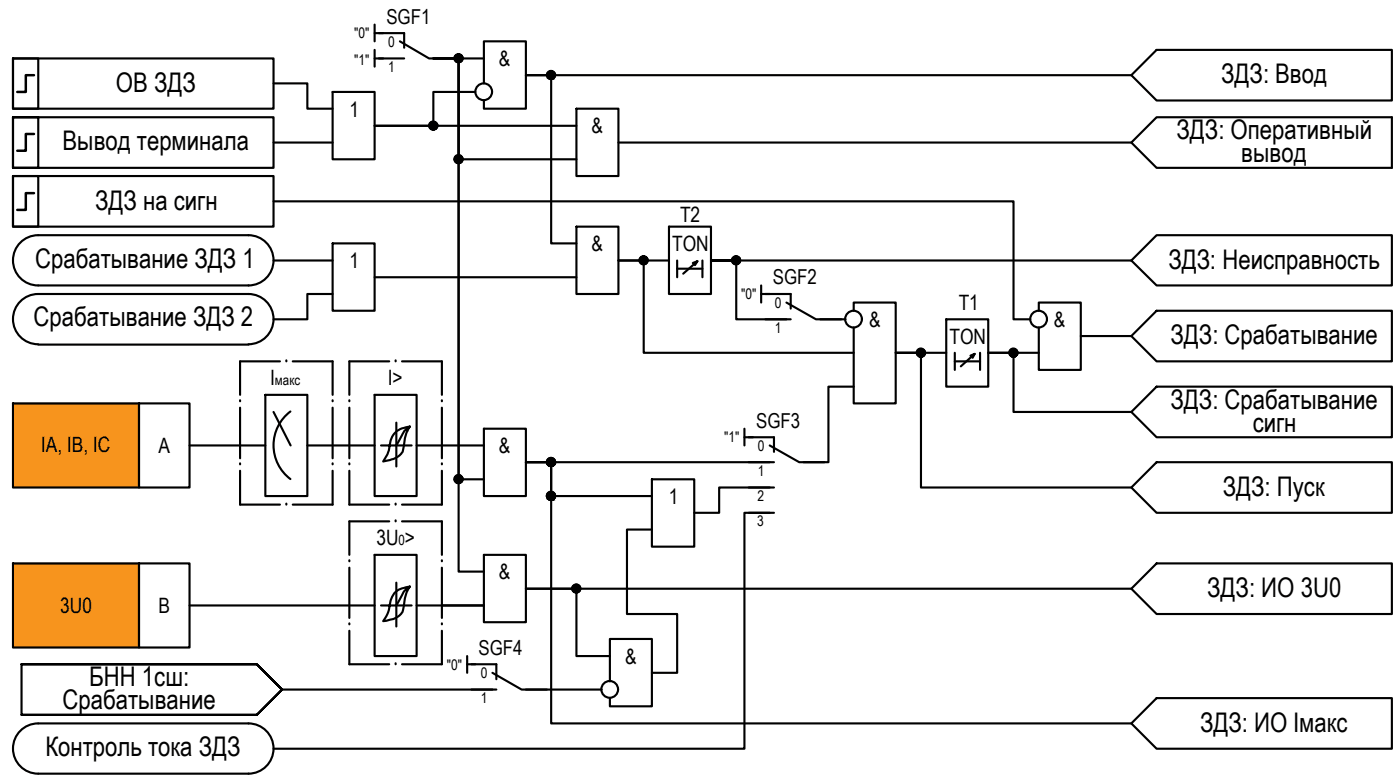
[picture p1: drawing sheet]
<svg xmlns="http://www.w3.org/2000/svg" width="167mm" height="93mm" viewBox="0 0 167 93" stroke-linecap="round" stroke-linejoin="round" font-family="sans-serif">
<!-- layer: 0 -->
<g fill="none" stroke="#000" stroke-width=".25">
<path d="M1.5 6.9h3.1v6h-3.1zM1.5 6.9h31v6h-31zM1.5 13.9v6h3.1v-6h-3.1h31v6h-31zM32.5 9.9h4.1v3h3M32.5 16.9h7.1M39.6 10.9h5v8h-5zM44.6 2.9v2M44.6 5.9v2M44.6 3.9h1M44.6 6.9h1M51.5 6.9h3v61h3.1M51.5 6.9h3v12h14.1"/>
<path d="M51.5 6.9h3v50h3.1M51.5 6.9h6.1M56.5 10.9h-5v4h-6.9h24M57.6 9.9v-5h4.9v8h-4.9v-1M68.6 12.9h5v8h-5zM73.6 16.9h61M134.6 8.9h-72.1h3.1v20h3M137.6 13.9h27.9v6h-27.9l-3-3zM137.6 5.9h27.9v6h-27.9l-3-3zM1.5 20.9h3.1v6h-3.1zM1.5 20.9h31v6h-31zM4.5 27.9a2.98 2.98 0 0 0-3 3 2.98 2.98 0 0 0 3 3"/>
<path d="M4.5 34.9a2.98 2.98 0 0 0-3 3 2.98 2.98 0 0 0 3 3M4.6 34.9h25M4.6 27.9h25M4.6 33.9h25M29.5 27.9a2.98 2.98 0 0 1 3 3 2.98 2.98 0 0 1-3 3M29.5 34.9a2.98 2.98 0 0 1 3 3 2.98 2.98 0 0 1-3 3M32.5 23.9h88v14h2M32.5 30.9h7.1M39.6 34.9h-3v3h-4.1M39.6 28.9h5v8h-5zM44.6 32.9h24M68.6 26.9h5v8h-5z"/>
<path d="M79.6 26.9h5v8h-5zM79.6 30.9h-6h3v11h24.9M80.5 30.9v2M80.5 31.9h3M82.4 31.2l.6-.2-1.7 1.5M83 31l-.3 .5M83.5 30.9v2M90.5 33.9v2M90.5 34.9h1M97.6 37.9h3M101.5 36.9v-1h5v12h-5v-9M112.5 37.9h5v8h-5z"/>
<path d="M123.5 36.9v-1h5v8h-5v-5M128.5 39.9h6.1M134.6 30.9h-50h3v7h5.9M137.6 36.9h27.9v6h-27.9l-3-3zM137.6 27.9h27.9v6h-27.9l-3-3zM1.5 47.9h15v10h-15zM4.6 40.9h25M16.5 47.9h6v10h-6zM22.5 52.9h9.1M31.6 46.9h5v12h-5zM32.5 48.9l2.1 4M34.5 48.9a5 5 0 0 0 0 8"/>
<path d="M36.6 52.9h8M44.6 46.9h5v12h-5zM47.1 50.2v5.2M47.1 52.9h1.9M48.7 50.7a5.7 5.7 0 0 0-.8 2.7 1.86 1.86 0 0 1-1.5 1.3l-.8 .1a4.7 4.7 0 0 0 .9-2.5 2.21 2.21 0 0 1 1.8-1.5l.4-.1-.6 .5-1 1.7h-1.8M49.6 52.9h8M57.6 50.9h4.9v8h-4.9zM62.5 54.9h3.1v31h69M62.5 54.9h3.1v4h11.9M62.5 54.9h29M77.5 56.9h5.1v8h-5.1zM88.5 50.9v2"/>
<path d="M88.5 51.9h1.1M89 57.9h3.1M91.5 57.9h-6v3h-2.9M101.5 45.9h-3v9h-2.9M112.5 41.9h-6h3v16h25.1M113.6 41.9v2M113.6 42.9h3M115.4 42.2l.5-.2-1.6 1.5M115.9 42l-.2 .5M116.6 41.9v2M123.5 41.9h-6h3v7h14.1M137.6 54.9h27.9v6h-27.9l-3-3z"/>
<path d="M137.6 45.9h27.9v6h-27.9l-3-3zM1.5 66.9h15v10h-15zM16.5 66.9h6v10h-6zM22.5 71.9h22.1M44.6 65.9h5v12h-5zM47.1 69.2v5.2M47.1 71.9h1.9M48.7 69.7a5.7 5.7 0 0 0-.8 2.7 1.75 1.75 0 0 1-1.5 1.2l-.8 .2a4.4 4.4 0 0 0 .9-2.5 2.06 2.06 0 0 1 1.8-1.5l.4-.1-.6 .5-1 1.7h-1.8M49.6 71.9h8M55.6 77.9v2M55.6 78.9h.9M57.6 65.9h4.9v8h-4.9z"/>
<path d="M77.5 62.9h-2.9v10h5.9v7h-3M89 60.9h3.1M91.5 60.9h-3v28h-56M134.6 69.9h-72.1h6.1v8h3.9M137.6 66.9h27.9v6h-27.9l-3-3zM4.5 85.9a2.98 2.98 0 0 0-3 3 2.98 2.98 0 0 0 3 3M4.6 85.9h25M4.6 91.9h25M29.5 85.9a2.98 2.98 0 0 1 3 3 2.98 2.98 0 0 1-3 3M33.5 81.9h25.1M62.5 81.9h9.1M72.5 80.9v-5h5v8h-5v-1"/>
<path d="M137.6 82.9h27.9v6h-27.9l-3-3z"/>
<circle cx="51.5" cy="14.9" r=".49"/>
<circle cx="54.5" cy="18.9" r=".49"/>
<circle cx="54.5" cy="6.9" r=".49"/>
<circle cx="57.5" cy="10.9" r=".99"/>
<circle cx="65.5" cy="8.9" r=".49"/>
<circle cx="76.5" cy="30.9" r=".49"/>
<circle cx="87.5" cy="30.9" r=".49"/>
<circle cx="101.5" cy="37.9" r=".99"/>
<circle cx="123.5" cy="37.9" r=".99"/>
<circle cx="54.5" cy="56.9" r=".49"/>
<circle cx="65.5" cy="54.9" r=".49"/>
<circle cx="65.5" cy="58.9" r=".49"/>
<circle cx="109.5" cy="41.9" r=".49"/>
<circle cx="120.5" cy="41.9" r=".49"/>
<circle cx="68.5" cy="69.9" r=".49"/>
<circle cx="72.5" cy="81.9" r=".99"/>
</g>
<g fill="none" stroke="#000" stroke-width=".25">
<path d="M45.1 3.9h3v1.8M45.1 6.9h3M47.6 4.9l3.4 2h3M91 34.9h3v1.8M91 37.9h3M93.5 35.9l3.5 2h3.1M28.6 55.2h.1M28.6 47.7h.1M28.6 55.9v4h4.7M28.6 48.4v6M33.3 42.9h-4.7v4M34.1 42.9h.1"/>
<path d="M34.1 59.9h.1M34.8 42.9h4.8v4M39.6 55.2h.1M39.6 47.7h.1M39.6 55.9v4h-4.8M39.6 48.4v6M41.6 55.2h.1M41.6 47.7h.1M41.6 48.4v6M41.6 55.9v4h4.7M46.3 42.9h-4.7v4M47.1 42.9h.1"/>
<path d="M47.1 59.9h.1M47.8 42.9h4.8v4M52.6 55.2h.1M52.6 47.7h.1M52.6 48.4v6M52.6 55.9v4h-4.8M89 51.9h3.1v1.8M89 54.9h3.1M91.5 52.9l3.6 2h3M41.6 74.2h.1M41.6 66.7h.1M41.6 67.4v6"/>
<path d="M41.6 74.9v4h4.7M46.3 61.9h-4.7v4M47.1 61.9h.1M47.1 78.9h.1M47.8 61.9h4.8v4M52.6 74.2h.1M52.6 66.7h.1M52.6 67.4v6M52.6 74.9v4h-4.8M56.1 78.9h2.9v1.8M58.6 79.9l3.4 2h3M56.1 81.9h2.9"/>
</g>
<!-- layer: 0 -->
<g fill="#000" stroke="#000" stroke-width=".12">
<path d="M51.5 15.4h.2zM51.5 14.4h.1zM54.5 6.4h.1zM54.5 18.4h.1zM65.4 9.4h.3zM65.5 8.4h.1zM76.4 31.4h.3zM76.4 30.4h.3zM76.5 30.4h.1zM87.3 31.4h.5zM87.4 30.5h.4zM87.4 31.4h.3z"/>
<path d="M87.5 30.4h.1zM54.2 56.6h.7zM54.5 56.4h.1zM65.1 58.7h.9zM65.2 55.3h.7zM65.4 59.4h.3zM65.4 55.4h.3zM65.5 58.4h.1zM65.5 54.4h.1zM109.5 42.4h.2zM109.5 41.4h.1zM120.2 42.2h.7z"/>
<path d="M120.5 41.4h.1zM68.2 70.3h.7zM68.4 70.4h.3zM68.5 69.4h.1z"/>
<path d="M51.5 15.4h.1zM51.5 15.4h.1z"/>
<path d="M51.5 14.4h.2zM51.5 14.4h.2z"/>
<path d="M51.5 14.4h.2zM51.4 14.4h.3z"/>
<path d="M51.4 14.4l.4 .1zM51.4 14.4l.4 .1z"/>
<path d="M51.4 15.4h.3zM51.4 15.4h.3z"/>
<path d="M51.3 14.5h.5zM51.3 14.5h.5z"/>
<path d="M51.3 15.4h.5zM51.3 15.4h.4z"/>
<path d="M51.3 14.5h.5zM51.2 14.5h.6z"/>
<path d="M51.3 15.4h.5zM51.3 15.4h.5z"/>
<path d="M51.2 14.5l.7 .1zM51.2 14.5l.7 .1z"/>
<path d="M51.2 15.3h.6zM51.2 15.3h.7z"/>
<path d="M51.2 15.3h.6zM51.2 15.3l.6 .1z"/>
<path d="M51.2 14.6h.7zM51.2 14.6h.7z"/>
<path d="M51.2 14.6h.7zM51.2 14.6h.7z"/>
<path d="M51.2 14.6h.8zM51.2 14.6h.8z"/>
<path d="M51.2 15.2l.7 .1zM51.2 15.2l.7 .1z"/>
<path d="M51.2 15.3h.7zM51.2 15.3h.7z"/>
<path d="M51.1 14.6l.9 .1zM51.1 14.6l.9 .1z"/>
<path d="M51.1 15.2h.9zM51.1 15.2h.8z"/>
<path d="M51.1 14.7h.9zM51.1 14.7h.9z"/>
<path d="M51.1 14.7l.9 .1zM51.1 14.7l.9 .1z"/>
<path d="M51.1 15.1l.9 .1zM51.1 15.1l.9 .1z"/>
<path d="M51.1 15.2h.9zM51.1 15.2h.9z"/>
<path d="M51.1 14.8h.9zM51.1 14.8h.9z"/>
<path d="M51.1 14.8l.9 .1zM51.1 14.8l.9 .1z"/>
<path d="M51 14.9h1zM51 14.9h1h-1z"/>
<path d="M51 14.9l1 .1zM51 14.9l1 .1z"/>
<path d="M51 15h1zM51 15h1z"/>
<path d="M51.1 15l.9 .1zM51.1 15l.9 .1z"/>
<path d="M51.1 15.1h.9zM51.1 15.1h.9z"/>
<path d="M54.5 7.4h.1zM54.5 7.4h.1zM54.5 7.4h.2z"/>
<path d="M54.5 19.4h.1zM54.5 19.4h.1zM54.5 19.4h.2z"/>
<path d="M54.5 18.4l.2 .1zM54.5 18.4l.2 .1z"/>
<path d="M54.5 6.4h.2zM54.5 6.4h.2z"/>
<path d="M54.5 6.4h.2zM54.4 6.4h.3z"/>
<path d="M54.5 18.5h.2zM54.4 18.5h.3z"/>
<path d="M54.4 6.4l.4 .1zM54.4 6.4l.4 .1z"/>
<path d="M54.4 7.4h.3zM54.4 7.4h.3z"/>
<path d="M54.4 18.5h.4zM54.3 18.5h.5z"/>
<path d="M54.4 19.4h.3zM54.4 19.4h.3z"/>
<path d="M54.3 6.5h.5zM54.3 6.5h.5z"/>
<path d="M54.3 7.4h.5zM54.3 7.4h.4z"/>
<path d="M54.3 18.5h.5zM54.3 18.5h.5z"/>
<path d="M54.3 19.4h.5zM54.3 19.4h.4z"/>
<path d="M54.3 6.5h.5zM54.3 6.5h.5z"/>
<path d="M54.3 7.4h.5zM54.3 7.4h.5z"/>
<path d="M54.3 18.5h.5zM54.3 18.5h.5z"/>
<path d="M54.3 19.3h.5zM54.3 19.3l.5 .1z"/>
<path d="M54.3 6.5l.6 .1zM54.3 6.5l.6 .1z"/>
<path d="M54.3 7.3h.5zM54.3 7.3l.5 .1z"/>
<path d="M54.3 18.5h.6zM54.3 18.5h.6z"/>
<path d="M54.3 19.3h.5zM54.3 19.3h.5z"/>
<path d="M54.2 7.3h.7zM54.2 7.3h.6z"/>
<path d="M54.2 18.5l.7 .1zM54.2 18.5l.7 .1z"/>
<path d="M54.2 19.3h.7zM54.2 19.3h.6z"/>
<path d="M54.2 6.6h.7zM54.2 6.6h.7z"/>
<path d="M54.2 6.6h.7zM54.2 6.6h.7z"/>
<path d="M54.2 6.6h.8zM54.2 6.6h.8z"/>
<path d="M54.2 7.2l.7 .1zM54.2 7.2l.7 .1z"/>
<path d="M54.2 7.3h.7zM54.2 7.3h.7z"/>
<path d="M54.2 18.6h.7zM54.2 18.6h.7z"/>
<path d="M54.2 18.6l.8 .1zM54.2 18.6l.8 .1z"/>
<path d="M54.2 19.2l.7 .1zM54.2 19.2l.7 .1z"/>
<path d="M54.2 19.3h.7zM54.2 19.3h.7z"/>
<path d="M54.1 6.6l.9 .1zM54.1 6.6l.9 .1z"/>
<path d="M54.1 7.2h.9zM54.1 7.2h.8z"/>
<path d="M54.1 18.7h.9zM54.1 18.7h.9z"/>
<path d="M54.1 19.2h.9zM54.1 19.2h.8z"/>
<path d="M54.1 6.7h.9zM54.1 6.7h.9z"/>
<path d="M54.1 6.7l.9 .1zM54.1 6.7l.9 .1z"/>
<path d="M54.1 6.8h1zM54.1 6.8h1z"/>
<path d="M54.1 7.1h.9zM54.1 7.1h.9z"/>
<path d="M54.1 7.1l.9 .1zM54.1 7.1l.9 .1z"/>
<path d="M54.1 7.2h.9zM54.1 7.2h.9z"/>
<path d="M54.1 18.7l.9 .1zM54.1 18.7l.9 .1z"/>
<path d="M54.1 18.8h.9zM54.1 18.8h.9z"/>
<path d="M54.1 18.8h1zM54.1 18.8h1z"/>
<path d="M54.1 19.1h.9zM54.1 19.1h.9z"/>
<path d="M54.1 19.1h.9zM54.1 19.1h.9z"/>
<path d="M54.1 19.1h.9zM54.1 19.1l.9 .1z"/>
<path d="M54.1 6.8l1 .1zM54.1 6.8l1 .1z"/>
<path d="M54 6.9h1.1zM54 6.9h1.1h-1.1z"/>
<path d="M54 6.9l1.1 .1zM54 6.9l1.1 .1z"/>
<path d="M54 7h1.1zM54 7h1.1z"/>
<path d="M54.1 7h1zM54.1 7l.9 .1z"/>
<path d="M54.1 18.8l1 .1zM54.1 18.8l1 .1z"/>
<path d="M54 18.9h1.1zM54 18.9h1.1z"/>
<path d="M54 18.9l1.1 .1zM54 18.9l1.1 .1z"/>
<path d="M54 19h1.1zM54 19h1.1z"/>
<path d="M54.1 19h1zM54.1 19l.9 .1z"/>
<path d="M65.5 8.4h.2zM65.4 8.4h.3z"/>
<path d="M65.5 9.4h.1zM65.4 9.4h.2z"/>
<path d="M65.4 8.4l.3 .1zM65.4 8.4l.3 .1z"/>
<path d="M65.4 8.5h.4zM65.3 8.5h.5z"/>
<path d="M65.4 9.4h.3zM65.4 9.4h.3z"/>
<path d="M65.3 8.5h.5zM65.3 8.5h.5z"/>
<path d="M65.3 9.4h.5zM65.3 9.4h.4z"/>
<path d="M65.3 8.5h.5zM65.3 8.5h.5z"/>
<path d="M65.3 9.4h.5zM65.3 9.4h.5z"/>
<path d="M65.3 8.5l.6 .1zM65.2 8.6h.7z"/>
<path d="M65.3 9.3h.5zM65.3 9.3l.5 .1z"/>
<path d="M65.2 8.6h.7zM65.2 8.6h.7z"/>
<path d="M65.2 8.6h.7zM65.2 8.6h.7z"/>
<path d="M65.2 9.3h.7zM65.2 9.3h.7z"/>
<path d="M65.2 9.3h.7zM65.2 9.3h.6z"/>
<path d="M65.2 8.6h.8zM65.1 8.6h.9z"/>
<path d="M65.2 9.2h.7zM65.2 9.2l.7 .1z"/>
<path d="M65.1 8.6l.9 .1zM65.1 8.6l.9 .1z"/>
<path d="M65.1 8.7h.9zM65.1 8.7h.9z"/>
<path d="M65.1 9.1l.9 .1zM65.1 9.1l.9 .1z"/>
<path d="M65.1 9.2h.9zM65.1 9.2h.8z"/>
<path d="M65.1 8.7l.9 .1v-.1zM65.1 8.7l.9 .1h-.9z"/>
<path d="M65.1 8.8h1zM65.1 8.8h1z"/>
<path d="M65.1 9.1h.9zM65.1 9.1h.9z"/>
<path d="M65.1 9.1h.9zM65.1 9.1h.9z"/>
<path d="M65 8.8l1.1 .1zM65 8.8l1.1 .1z"/>
<path d="M65 8.9h1.1zM65 8.9h1.1z"/>
<path d="M65 8.9l1.1 .1zM65 8.9l1.1 .1z"/>
<path d="M65 9h1.1zM65 9h1.1z"/>
<path d="M65 9h1.1zM65 9l1 .1z"/>
<path d="M76.4 31.4h.2zM76.5 31.4h.1z"/>
<path d="M76.5 30.4h.2zM76.4 30.4h.3zM76.4 30.4h.3z"/>
<path d="M76.4 30.4l.4 .1zM76.4 30.4l.4 .1z"/>
<path d="M76.3 30.5h.5zM76.3 30.5h.5z"/>
<path d="M76.3 31.4h.5zM76.3 31.4h.4zM76.4 31.4h.3z"/>
<path d="M76.3 30.5h.6zM76.3 30.5h.6z"/>
<path d="M76.3 31.4h.5zM76.3 31.4h.5z"/>
<path d="M76.3 30.5l.6 .1zM76.3 30.5l.6 .1z"/>
<path d="M76.2 30.6h.7zM76.2 30.6h.7z"/>
<path d="M76.2 31.3h.7zM76.2 31.3h.7z"/>
<path d="M76.3 31.3h.6zM76.3 31.3l.5 .1z"/>
<path d="M76.2 30.6h.7zM76.2 30.6h.7z"/>
<path d="M76.2 31.3h.7zM76.2 31.3h.7z"/>
<path d="M76.2 30.6h.8zM76.2 30.6h.8z"/>
<path d="M76.2 31.2h.7zM76.2 31.2l.7 .1z"/>
<path d="M76.1 30.6l.9 .1zM76.1 30.6l.9 .1z"/>
<path d="M76.1 30.7h.9zM76.1 30.7h.9z"/>
<path d="M76.1 31.2h.9zM76.1 31.2h.9z"/>
<path d="M76.1 31.2h.9zM76.1 31.2h.8z"/>
<path d="M76.1 30.7l.9 .1zM76.1 30.8h.9z"/>
<path d="M76.1 30.8h.9zM76.1 30.8h.9z"/>
<path d="M76.1 30.8l.9 .1zM76.1 30.8l.9 .1z"/>
<path d="M76.1 30.9h1h-.1zM76.1 30.9h1h-1z"/>
<path d="M76.1 31h.9zM76.1 31h.9z"/>
<path d="M76.1 31l.9 .1zM76.1 31l.9 .1z"/>
<path d="M76.1 31.1h.9zM76.1 31.1h.9z"/>
<path d="M76.1 31.1h.9zM76.1 31.1l.9 .1z"/>
<path d="M76.1 30.9h1zM76.1 30.9l.9 .1z"/>
<path d="M87.4 31.4h.2zM87.5 31.4h.1z"/>
<path d="M87.5 30.4h.2zM87.4 30.4h.3z"/>
<path d="M87.4 30.4h.3zM87.4 30.4h.3z"/>
<path d="M87.4 30.4l.4 .1zM87.4 30.4l.4 .1zM87.3 30.5h.5z"/>
<path d="M87.4 31.4h.3zM87.4 31.4h.3z"/>
<path d="M87.3 30.5h.5zM87.3 30.5h.5z"/>
<path d="M87.4 31.4h.4zM87.4 31.4h.3z"/>
<path d="M87.3 30.5l.6 .1zM87.3 30.5l.6 .1z"/>
<path d="M87.3 31.3h.5zM87.3 31.3l.5 .1zM87.3 31.4h.5z"/>
<path d="M87.2 30.6h.7zM87.2 30.6h.7z"/>
<path d="M87.2 31.3h.7zM87.2 31.3h.6z"/>
<path d="M87.2 30.6h.7zM87.2 30.6h.7z"/>
<path d="M87.2 31.3h.7zM87.2 31.3h.7z"/>
<path d="M87.1 30.6h.9zM87.1 30.6h.9z"/>
<path d="M87.1 31.2h.8zM87.1 31.2l.8 .1z"/>
<path d="M87.1 30.6l.9 .1zM87.1 30.6l.9 .1z"/>
<path d="M87.1 30.7h.9zM87.1 30.7h.9z"/>
<path d="M87.1 31.2h.9zM87.1 31.2h.9z"/>
<path d="M87.1 31.2h.9zM87.1 31.2h.8z"/>
<path d="M87.1 30.7l.9 .1zM87.1 30.7l.9 .1z"/>
<path d="M87.1 30.8h.9zM87.1 30.8h.9z"/>
<path d="M87.1 30.8l.9 .1zM87.1 30.8l.9 .1z"/>
<path d="M87.1 30.9h.9zM87.1 30.9h.9h-.9z"/>
<path d="M87.1 30.9l.9 .1zM87.1 30.9l.9 .1z"/>
<path d="M87.1 31h.9zM87.1 31h.9z"/>
<path d="M87.1 31l.9 .1zM87.1 31l.9 .1z"/>
<path d="M87.1 31.1h.9zM87.1 31.1h.9z"/>
<path d="M87.1 31.1h.9zM87.1 31.1l.9 .1z"/>
<path d="M54.5 57.4h.1zM54.5 57.4h.1zM54.5 57.4h.2z"/>
<path d="M54.5 56.4h.2zM54.5 56.4h.2z"/>
<path d="M54.5 56.4h.2zM54.4 56.4h.3z"/>
<path d="M54.4 56.4l.4 .1zM54.4 56.4l.4 .1z"/>
<path d="M54.4 57.4h.3zM54.4 57.4h.3z"/>
<path d="M54.3 56.5h.5zM54.3 56.5h.5z"/>
<path d="M54.3 57.4h.5zM54.3 57.4h.4z"/>
<path d="M54.3 56.5h.5zM54.3 56.5h.5z"/>
<path d="M54.3 57.4h.5zM54.3 57.4h.5z"/>
<path d="M54.3 56.5l.6 .1zM54.3 56.5l.6 .1z"/>
<path d="M54.3 57.3h.5zM54.3 57.3l.5 .1z"/>
<path d="M54.2 56.6h.7zM54.2 56.6h.7zM54.2 56.6h.7z"/>
<path d="M54.2 57.3h.7zM54.2 57.3h.6z"/>
<path d="M54.2 56.6h.8zM54.2 56.6h.8z"/>
<path d="M54.2 57.2l.7 .1zM54.2 57.2l.7 .1z"/>
<path d="M54.2 57.3h.7zM54.2 57.3h.7z"/>
<path d="M54.1 56.6l.9 .1zM54.1 56.6l.9 .1z"/>
<path d="M54.1 57.2h.9zM54.1 57.2h.8z"/>
<path d="M54.1 56.7h.9zM54.1 56.7h.9z"/>
<path d="M54.1 56.7l.9 .1zM54.1 56.7l.9 .1z"/>
<path d="M54.1 56.8h1zM54.1 56.8h1z"/>
<path d="M54.1 57.1h.9zM54.1 57.1h.9z"/>
<path d="M54.1 57.1l.9 .1zM54.1 57.1l.9 .1z"/>
<path d="M54.1 57.2h.9zM54.1 57.2h.9z"/>
<path d="M54.1 56.8l1 .1v-.1zM54.1 56.8l1 .1h-1.1z"/>
<path d="M54 56.9h1.1zM54 56.9h1.1z"/>
<path d="M54 56.9l1.1 .1zM54 56.9l1.1 .1z"/>
<path d="M54 57h1.1zM54 57h1.1z"/>
<path d="M54.1 57h1zM54.1 57l.9 .1z"/>
<path d="M65.5 58.4h.2zM65.4 58.4h.3z"/>
<path d="M65.5 59.4h.1zM65.4 59.4h.2z"/>
<path d="M65.5 58.4h.2zM65.4 58.4h.3z"/>
<path d="M65.5 59.4h.1zM65.4 59.4h.2z"/>
<path d="M65.5 54.4h.2zM65.4 54.4h.3z"/>
<path d="M65.5 55.4h.1zM65.4 55.4h.2z"/>
<path d="M65.5 54.4h.2zM65.4 54.4h.3z"/>
<path d="M65.5 55.4h.1zM65.4 55.4h.2z"/>
<path d="M65.4 58.4l.3 .1zM65.4 58.4l.3 .1z"/>
<path d="M65.4 58.4l.3 .1zM65.4 58.4l.3 .1z"/>
<path d="M65.4 54.4h.3zM65.4 54.4h.3z"/>
<path d="M65.4 54.4h.3zM65.4 54.4h.3z"/>
<path d="M65.4 58.5h.4zM65.3 58.5h.5z"/>
<path d="M65.4 59.4h.3zM65.4 59.4h.3z"/>
<path d="M65.4 58.5h.4zM65.3 58.5h.5z"/>
<path d="M65.4 59.4h.3zM65.4 59.4h.3z"/>
<path d="M65.4 54.4l.4 .1zM65.4 54.4l.4 .1z"/>
<path d="M65.4 55.4h.3zM65.4 55.4h.3z"/>
<path d="M65.4 54.4l.4 .1zM65.4 54.4l.4 .1z"/>
<path d="M65.4 55.4h.3zM65.4 55.4h.3z"/>
<path d="M65.3 58.5h.5zM65.3 58.5h.5z"/>
<path d="M65.3 59.4h.5zM65.3 59.4h.4z"/>
<path d="M65.3 58.5h.5zM65.3 58.5h.5z"/>
<path d="M65.3 59.4h.5zM65.3 59.4h.4z"/>
<path d="M65.3 54.5h.5zM65.3 54.5h.5z"/>
<path d="M65.3 55.4h.5zM65.3 55.4h.4z"/>
<path d="M65.3 54.5h.5zM65.3 54.5h.5z"/>
<path d="M65.3 55.4h.5zM65.3 55.4h.4z"/>
<path d="M65.3 58.5h.5zM65.3 58.5h.5z"/>
<path d="M65.3 59.4h.5zM65.3 59.4h.5z"/>
<path d="M65.3 58.5h.5zM65.3 58.5h.5z"/>
<path d="M65.3 59.4h.5zM65.3 59.4h.5z"/>
<path d="M65.3 54.5h.5zM65.3 54.5h.5z"/>
<path d="M65.3 55.4h.5zM65.3 55.4h.5z"/>
<path d="M65.3 54.5h.5zM65.3 54.5h.5z"/>
<path d="M65.3 55.4h.5zM65.3 55.4h.5z"/>
<path d="M65.3 58.5h.6zM65.2 58.5h.7z"/>
<path d="M65.3 59.4h.5zM65.3 59.4h.5z"/>
<path d="M65.3 58.5h.6zM65.2 58.5h.7z"/>
<path d="M65.3 59.4h.5zM65.3 59.4h.5z"/>
<path d="M65.3 54.5h.6zM65.2 54.5h.7z"/>
<path d="M65.3 55.3h.5zM65.3 55.3l.5 .1z"/>
<path d="M65.3 54.5h.6zM65.2 54.5h.7z"/>
<path d="M65.3 55.3h.5zM65.3 55.3l.5 .1z"/>
<path d="M65.2 58.5l.7 .1zM65.2 58.5l.7 .1z"/>
<path d="M65.2 58.6h.7zM65.2 58.6h.7z"/>
<path d="M65.2 59.3h.7zM65.2 59.3h.7z"/>
<path d="M65.2 59.3h.7zM65.2 59.3l.6 .1z"/>
<path d="M65.2 58.5l.7 .1zM65.2 58.5l.7 .1z"/>
<path d="M65.2 58.6h.7zM65.2 58.6h.7z"/>
<path d="M65.2 59.3h.7zM65.2 59.3h.7z"/>
<path d="M65.2 59.3h.7zM65.2 59.3l.6 .1z"/>
<path d="M65.2 54.5l.7 .1zM65.2 54.5l.7 .1z"/>
<path d="M65.2 54.6h.7zM65.2 54.6h.7z"/>
<path d="M65.2 55.3h.7zM65.2 55.3h.6z"/>
<path d="M65.2 54.5l.7 .1zM65.2 54.5l.7 .1z"/>
<path d="M65.2 54.6h.7zM65.2 54.6h.7z"/>
<path d="M65.2 55.3h.7zM65.2 55.3h.6z"/>
<path d="M65.2 58.6l.8 .1zM65.2 58.6l.8 .1zM65.1 58.7h.9z"/>
<path d="M65.2 59.2h.7zM65.2 59.2l.7 .1z"/>
<path d="M65.2 58.6l.8 .1zM65.2 58.6l.8 .1zM65.1 58.7h.9z"/>
<path d="M65.2 59.2h.7zM65.2 59.2l.7 .1z"/>
<path d="M65.2 54.6l.8 .1zM65.2 54.6l.8 .1z"/>
<path d="M65.2 55.2h.7zM65.2 55.2l.7 .1zM65.2 55.3h.7z"/>
<path d="M65.2 54.6l.8 .1zM65.2 54.6l.8 .1z"/>
<path d="M65.2 55.2h.7zM65.2 55.2l.7 .1zM65.2 55.3h.7z"/>
<path d="M65.1 58.7l.9 .1v-.1zM65.1 58.7l.9 .1h-.9z"/>
<path d="M65.1 59.1l.9 .1zM65.1 59.1l.9 .1z"/>
<path d="M65.1 59.2h.9zM65.1 59.2h.8z"/>
<path d="M65.1 58.7l.9 .1v-.1zM65.1 58.7l.9 .1h-.9z"/>
<path d="M65.1 59.1l.9 .1zM65.1 59.1l.9 .1z"/>
<path d="M65.1 59.2h.9zM65.1 59.2h.8z"/>
<path d="M65.1 54.7h.9zM65.1 54.7h.9z"/>
<path d="M65.1 54.7h.9zM65.1 54.7h.9z"/>
<path d="M65.1 55.2h.9zM65.1 55.2h.9z"/>
<path d="M65.1 55.2h.9zM65.1 55.2h.8z"/>
<path d="M65.1 54.7h.9zM65.1 54.7h.9z"/>
<path d="M65.1 54.7h.9zM65.1 54.7h.9z"/>
<path d="M65.1 55.2h.9zM65.1 55.2h.9z"/>
<path d="M65.1 55.2h.9zM65.1 55.2h.8z"/>
<path d="M65.1 58.8h.9zM65.1 58.8h.9z"/>
<path d="M65.1 58.8h1zM65.1 58.8h1z"/>
<path d="M65.1 59.1h.9zM65.1 59.1h.9z"/>
<path d="M65.1 59.1h.9zM65.1 59.1h.9z"/>
<path d="M65.1 58.8h.9zM65.1 58.8h.9z"/>
<path d="M65.1 58.8h1zM65.1 58.8h1z"/>
<path d="M65.1 59.1h.9zM65.1 59.1h.9z"/>
<path d="M65.1 59.1h.9zM65.1 59.1h.9z"/>
<path d="M65.1 54.7l.9 .1zM65.1 54.7l.9 .1z"/>
<path d="M65.1 54.8h1zM65.1 54.8h1z"/>
<path d="M65.1 55.1h.9zM65.1 55.1h.9z"/>
<path d="M65.1 55.1h.9zM65.1 55.1l.9 .1z"/>
<path d="M65.1 54.7l.9 .1zM65.1 54.7l.9 .1z"/>
<path d="M65.1 54.8h1zM65.1 54.8h1z"/>
<path d="M65.1 55.1h.9zM65.1 55.1h.9z"/>
<path d="M65.1 55.1h.9zM65.1 55.1l.9 .1z"/>
<path d="M65 58.8l1.1 .1zM65 58.8l1.1 .1z"/>
<path d="M65 58.9h1.1zM65 58.9h1.1z"/>
<path d="M65 58.9l1.1 .1zM65 58.9l1.1 .1z"/>
<path d="M65 59h1.1zM65 59h1.1z"/>
<path d="M65 59h1.1zM65 59l1 .1z"/>
<path d="M65 58.8l1.1 .1zM65 58.8l1.1 .1z"/>
<path d="M65 58.9h1.1zM65 58.9h1.1z"/>
<path d="M65 58.9l1.1 .1zM65 58.9l1.1 .1z"/>
<path d="M65 59h1.1zM65 59h1.1z"/>
<path d="M65 59h1.1zM65 59l1 .1z"/>
<path d="M65 54.8l1.1 .1zM65 54.8l1.1 .1z"/>
<path d="M65 54.9h1.1zM65 54.9h1.1z"/>
<path d="M65 54.9l1.1 .1v-.1zM65 54.9l1.1 .1h-1.1z"/>
<path d="M65 55h1.1zM65 55h1.1z"/>
<path d="M65 55h1.1zM65 55l1 .1z"/>
<path d="M65 54.8l1.1 .1zM65 54.8l1.1 .1z"/>
<path d="M65 54.9h1.1zM65 54.9h1.1z"/>
<path d="M65 54.9l1.1 .1v-.1zM65 54.9l1.1 .1h-1.1z"/>
<path d="M65 55h1.1zM65 55h1.1z"/>
<path d="M65 55h1.1zM65 55l1 .1z"/>
<path d="M109.5 42.4h.1zM109.5 42.4h.1z"/>
<path d="M109.5 41.4h.2zM109.5 41.4h.2z"/>
<path d="M109.5 41.4h.2zM109.4 41.4h.3z"/>
<path d="M109.4 41.4l.3 .1zM109.4 41.4l.3 .1z"/>
<path d="M109.4 42.4h.3zM109.4 42.4h.3z"/>
<path d="M109.4 41.5h.4zM109.3 41.5h.5z"/>
<path d="M109.4 42.4h.3zM109.4 42.4h.3z"/>
<path d="M109.3 41.5h.5zM109.3 41.5h.5z"/>
<path d="M109.3 42.4h.5zM109.3 42.4h.4z"/>
<path d="M109.3 41.5h.6zM109.2 41.5h.7z"/>
<path d="M109.3 42.3h.5zM109.3 42.3l.5 .1z"/>
<path d="M109.2 41.5l.7 .1zM109.2 41.5l.7 .1z"/>
<path d="M109.2 42.3h.7zM109.2 42.3h.6z"/>
<path d="M109.2 41.6h.8zM109.2 41.6h.8z"/>
<path d="M109.2 42.2h.7zM109.2 42.2l.7 .1z"/>
<path d="M109.2 41.6l.8 .1zM109.2 41.6l.8 .1z"/>
<path d="M109.1 41.7h.9zM109.1 41.7h.9z"/>
<path d="M109.1 42.2h.9zM109.1 42.2h.9z"/>
<path d="M109.2 42.2h.8zM109.2 42.2h.7z"/>
<path d="M109.1 41.7h.9zM109.1 41.7h.9z"/>
<path d="M109.1 41.7l.9 .1zM109.1 41.7l.9 .1z"/>
<path d="M109.1 42.1l.9 .1zM109.1 42.1l.9 .1z"/>
<path d="M109.1 42.2h.9zM109.1 42.2h.9z"/>
<path d="M109.1 41.8h.9zM109.1 41.8h.9z"/>
<path d="M109.1 41.8l.9 .1zM109.1 41.8l.9 .1z"/>
<path d="M109.1 41.9h.9zM109.1 41.9h.9z"/>
<path d="M109.1 41.9l.9 .1zM109.1 41.9l.9 .1z"/>
<path d="M109.1 42h.9zM109.1 42h.9h-.9z"/>
<path d="M109.1 42l.9 .1zM109.1 42l.9 .1z"/>
<path d="M109.1 42.1h.9zM109.1 42.1h.9z"/>
<path d="M120.5 42.4h.1zM120.5 42.4h.1zM120.5 42.4h.2z"/>
<path d="M120.5 41.4h.2zM120.5 41.4h.2z"/>
<path d="M120.5 41.4h.2zM120.4 41.4h.3z"/>
<path d="M120.4 41.4l.4 .1zM120.4 41.4l.4 .1z"/>
<path d="M120.4 42.4h.3zM120.4 42.4h.3z"/>
<path d="M120.3 41.5h.5zM120.3 41.5h.5z"/>
<path d="M120.3 42.4h.5zM120.3 42.4h.4z"/>
<path d="M120.3 41.5h.5zM120.3 41.5h.5z"/>
<path d="M120.3 42.4h.5zM120.3 42.4h.5z"/>
<path d="M120.2 41.5h.7zM120.2 41.5h.7z"/>
<path d="M120.2 42.3h.6zM120.2 42.3l.6 .1z"/>
<path d="M120.2 41.5l.7 .1zM120.2 41.5l.7 .1z"/>
<path d="M120.2 42.3h.7zM120.2 42.3h.6z"/>
<path d="M120.2 41.6h.7zM120.2 41.6h.7z"/>
<path d="M120.2 41.6l.8 .1zM120.2 41.6l.8 .1z"/>
<path d="M120.2 42.2h.7zM120.2 42.2l.7 .1z"/>
<path d="M120.1 41.7h.9zM120.1 41.7h.9z"/>
<path d="M120.1 42.2h.9zM120.1 42.2h.8zM120.2 42.2h.7z"/>
<path d="M120.1 41.7h.9zM120.1 41.7h.9z"/>
<path d="M120.1 41.7l.9 .1zM120.1 41.7l.9 .1z"/>
<path d="M120.1 41.8h1zM120.1 41.8h1z"/>
<path d="M120.1 42.1h.9zM120.1 42.1h.9z"/>
<path d="M120.1 42.1l.9 .1zM120.1 42.1l.9 .1z"/>
<path d="M120.1 42.2h.9zM120.1 42.2h.9z"/>
<path d="M120.1 41.8l1 .1zM120.1 41.8l1 .1z"/>
<path d="M120 41.9h1.1zM120 41.9h1.1z"/>
<path d="M120 41.9l1.1 .1zM120 41.9l1.1 .1z"/>
<path d="M120 42h1.1zM120 42h1.1h-1z"/>
<path d="M120.1 42h1zM120.1 42l.9 .1z"/>
<path d="M68.4 70.4h.2zM68.5 70.4h.1z"/>
<path d="M68.5 69.4h.2zM68.4 69.4h.3z"/>
<path d="M68.4 69.4l.3 .1zM68.4 69.5h.3z"/>
<path d="M68.4 69.5h.4zM68.3 69.5h.5z"/>
<path d="M68.4 70.4h.3zM68.4 70.4h.3z"/>
<path d="M68.3 69.5h.5zM68.3 69.5h.5z"/>
<path d="M68.3 70.4h.5zM68.3 70.4h.4z"/>
<path d="M68.3 69.5h.6zM68.3 69.5h.6z"/>
<path d="M68.3 70.4h.5zM68.3 70.4h.5z"/>
<path d="M68.3 69.5l.6 .1zM68.3 69.5l.6 .1z"/>
<path d="M68.2 69.6h.7zM68.2 69.6h.7z"/>
<path d="M68.3 70.3h.6zM68.3 70.3l.5 .1z"/>
<path d="M68.2 70.3h.7zM68.2 70.3h.7zM68.2 70.3h.7z"/>
<path d="M68.2 69.6h.7zM68.2 69.6h.7z"/>
<path d="M68.2 69.6h.8zM68.2 69.6h.8z"/>
<path d="M68.2 70.2h.7zM68.2 70.2l.7 .1z"/>
<path d="M68.1 69.6l.9 .1zM68.1 69.6l.9 .1z"/>
<path d="M68.1 69.7h.9zM68.1 69.7h.9z"/>
<path d="M68.1 70.1l.9 .1zM68.1 70.1l.9 .1z"/>
<path d="M68.1 70.2h.9zM68.1 70.2h.8z"/>
<path d="M68.1 69.7l.9 .1zM68.1 69.7l.9 .1z"/>
<path d="M68.1 69.8h.9zM68.1 69.8h.9z"/>
<path d="M68.1 69.8l1 .1-.1-.1zM68.1 69.8l1 .1h-1z"/>
<path d="M68.1 70l.9 .1zM68.1 70l.9 .1z"/>
<path d="M68.1 70.1h.9zM68.1 70.1h.9z"/>
<path d="M68.1 70.1h.9zM68.1 70.1h.9z"/>
<path d="M68.1 69.9h1zM68.1 69.9h1z"/>
<path d="M68.1 69.9l1 .1zM68.1 69.9l1 .1z"/>
<path d="M68.1 70h1zM68.1 70h.9z"/>
</g>
<g fill="#f7941d" stroke="#f7941d" stroke-width=".12">
<path d="M1.5 47.9l15 10v-10zM1.5 47.9l15 10h-15z"/>
<path d="M1.5 66.9l15 10v-10zM1.5 66.9l15 10h-15z"/>
</g>
<path d="M4 8.9h-.9v2h-1M4 15.9h-.9v2h-1M4 22.9h-.9v2h-1" fill="none" stroke="#000" stroke-width=".3"/>
<!-- layer: TEXT -->
<path d="M2.6 78.9v6h27.9l3-3-3-3h-27.9h27.9l3 3-3 3h-27.9" fill="none" stroke="#000" stroke-width=".25"/>
<g font-size="3.2">
<text x="13.8" y="10.9">ОВ ЗДЗ</text>
<text x="145.2" y="9.8">ЗДЗ: Ввод</text>
<text x="7.4" y="17.9">Вывод терминала</text>
<text x="139.9" y="16.6">ЗДЗ: Оперативный</text>
<text x="147.6" y="19.3">вывод</text>
<text x="11.3" y="24.9">ЗДЗ на сигн</text>
<text x="4.2" y="31.8">Срабатывание ЗДЗ 1</text>
<text x="139" y="31.9">ЗДЗ: Неисправность</text>
<text x="4" y="38.8">Срабатывание ЗДЗ 2</text>
<text x="139.2" y="40.9">ЗДЗ: Срабатывание</text>
<text x="139.2" y="48.6">ЗДЗ: Срабатывание</text>
<text x="149" y="51.3">сигн</text>
<text x="145.4" y="58.9">ЗДЗ: Пуск</text>
<text x="143.6" y="70.9">ЗДЗ: ИО 3U0</text>
<text x="10.6" y="81.5">БНН 1сш:</text>
<text x="5.4" y="89.8">Контроль тока ЗДЗ</text>
<text x="7.4" y="84.2">Срабатывание</text>
<text x="142.7" y="86.9">ЗДЗ: ИО Iмакс</text>
</g>
<g font-size="2.5">
<text x="59.3" y="7.8">&amp;</text>
<text x="41.6" y="13.8">1</text>
<text x="70.3" y="15.8">&amp;</text>
<text x="70.3" y="29.8">&amp;</text>
<text x="79.9" y="29.8">TON</text>
<text x="80.9" y="26.3">T2</text>
<text x="41.6" y="31.8">1</text>
<text x="103.4" y="38.8">&amp;</text>
<text x="112.9" y="40.8">TON</text>
<text x="114" y="36.8">T1</text>
<text x="125.3" y="38.8">&amp;</text>
<text x="32.2" y="45.7">I</text>
<text x="46.1" y="45.7">I&gt;</text>
<text x="4.9" y="53.7">IA, IB, IC</text>
<text x="18.9" y="53.8">А</text>
<text x="59.3" y="53.8">&amp;</text>
<text x="79.6" y="59.8">1</text>
<text x="44.8" y="64.7">3U &gt;</text>
<text x="59.3" y="68.8">&amp;</text>
<text x="7.2" y="72.8">3U0</text>
<text x="18.9" y="72.8">В</text>
<text x="74.4" y="78.8">&amp;</text>
</g>
<g font-size="2.4">
<text x="46" y="2.8">SGF1</text>
<text x="91.9" y="33.8">SGF2</text>
<text x="89.9" y="50.8">SGF3</text>
<text x="56.9" y="77.8">SGF4</text>
</g>
<g font-size="1.7">
<text x="42.1" y="4.6">&quot;0&quot;</text>
<text x="46.2" y="5.5">0</text>
<text x="42.1" y="7.7">&quot;1&quot;</text>
<text x="46.2" y="8.6">1</text>
<text x="88.2" y="35.6">&quot;0&quot;</text>
<text x="92.1" y="36.5">0</text>
<text x="92.1" y="39.5">1</text>
<text x="32.7" y="45.7">макс</text>
<text x="86.1" y="52.5">&quot;1&quot;</text>
<text x="90.1" y="53.6">0</text>
<text x="90.1" y="59.5">2</text>
<text x="90.1" y="56.6">1</text>
<text x="47.4" y="64.7">0</text>
<text x="90.1" y="62.5">3</text>
<text x="53.1" y="79.5">&quot;0&quot;</text>
<text x="57.2" y="80.6">0</text>
<text x="57.2" y="83.6">1</text>
</g>
</svg>
